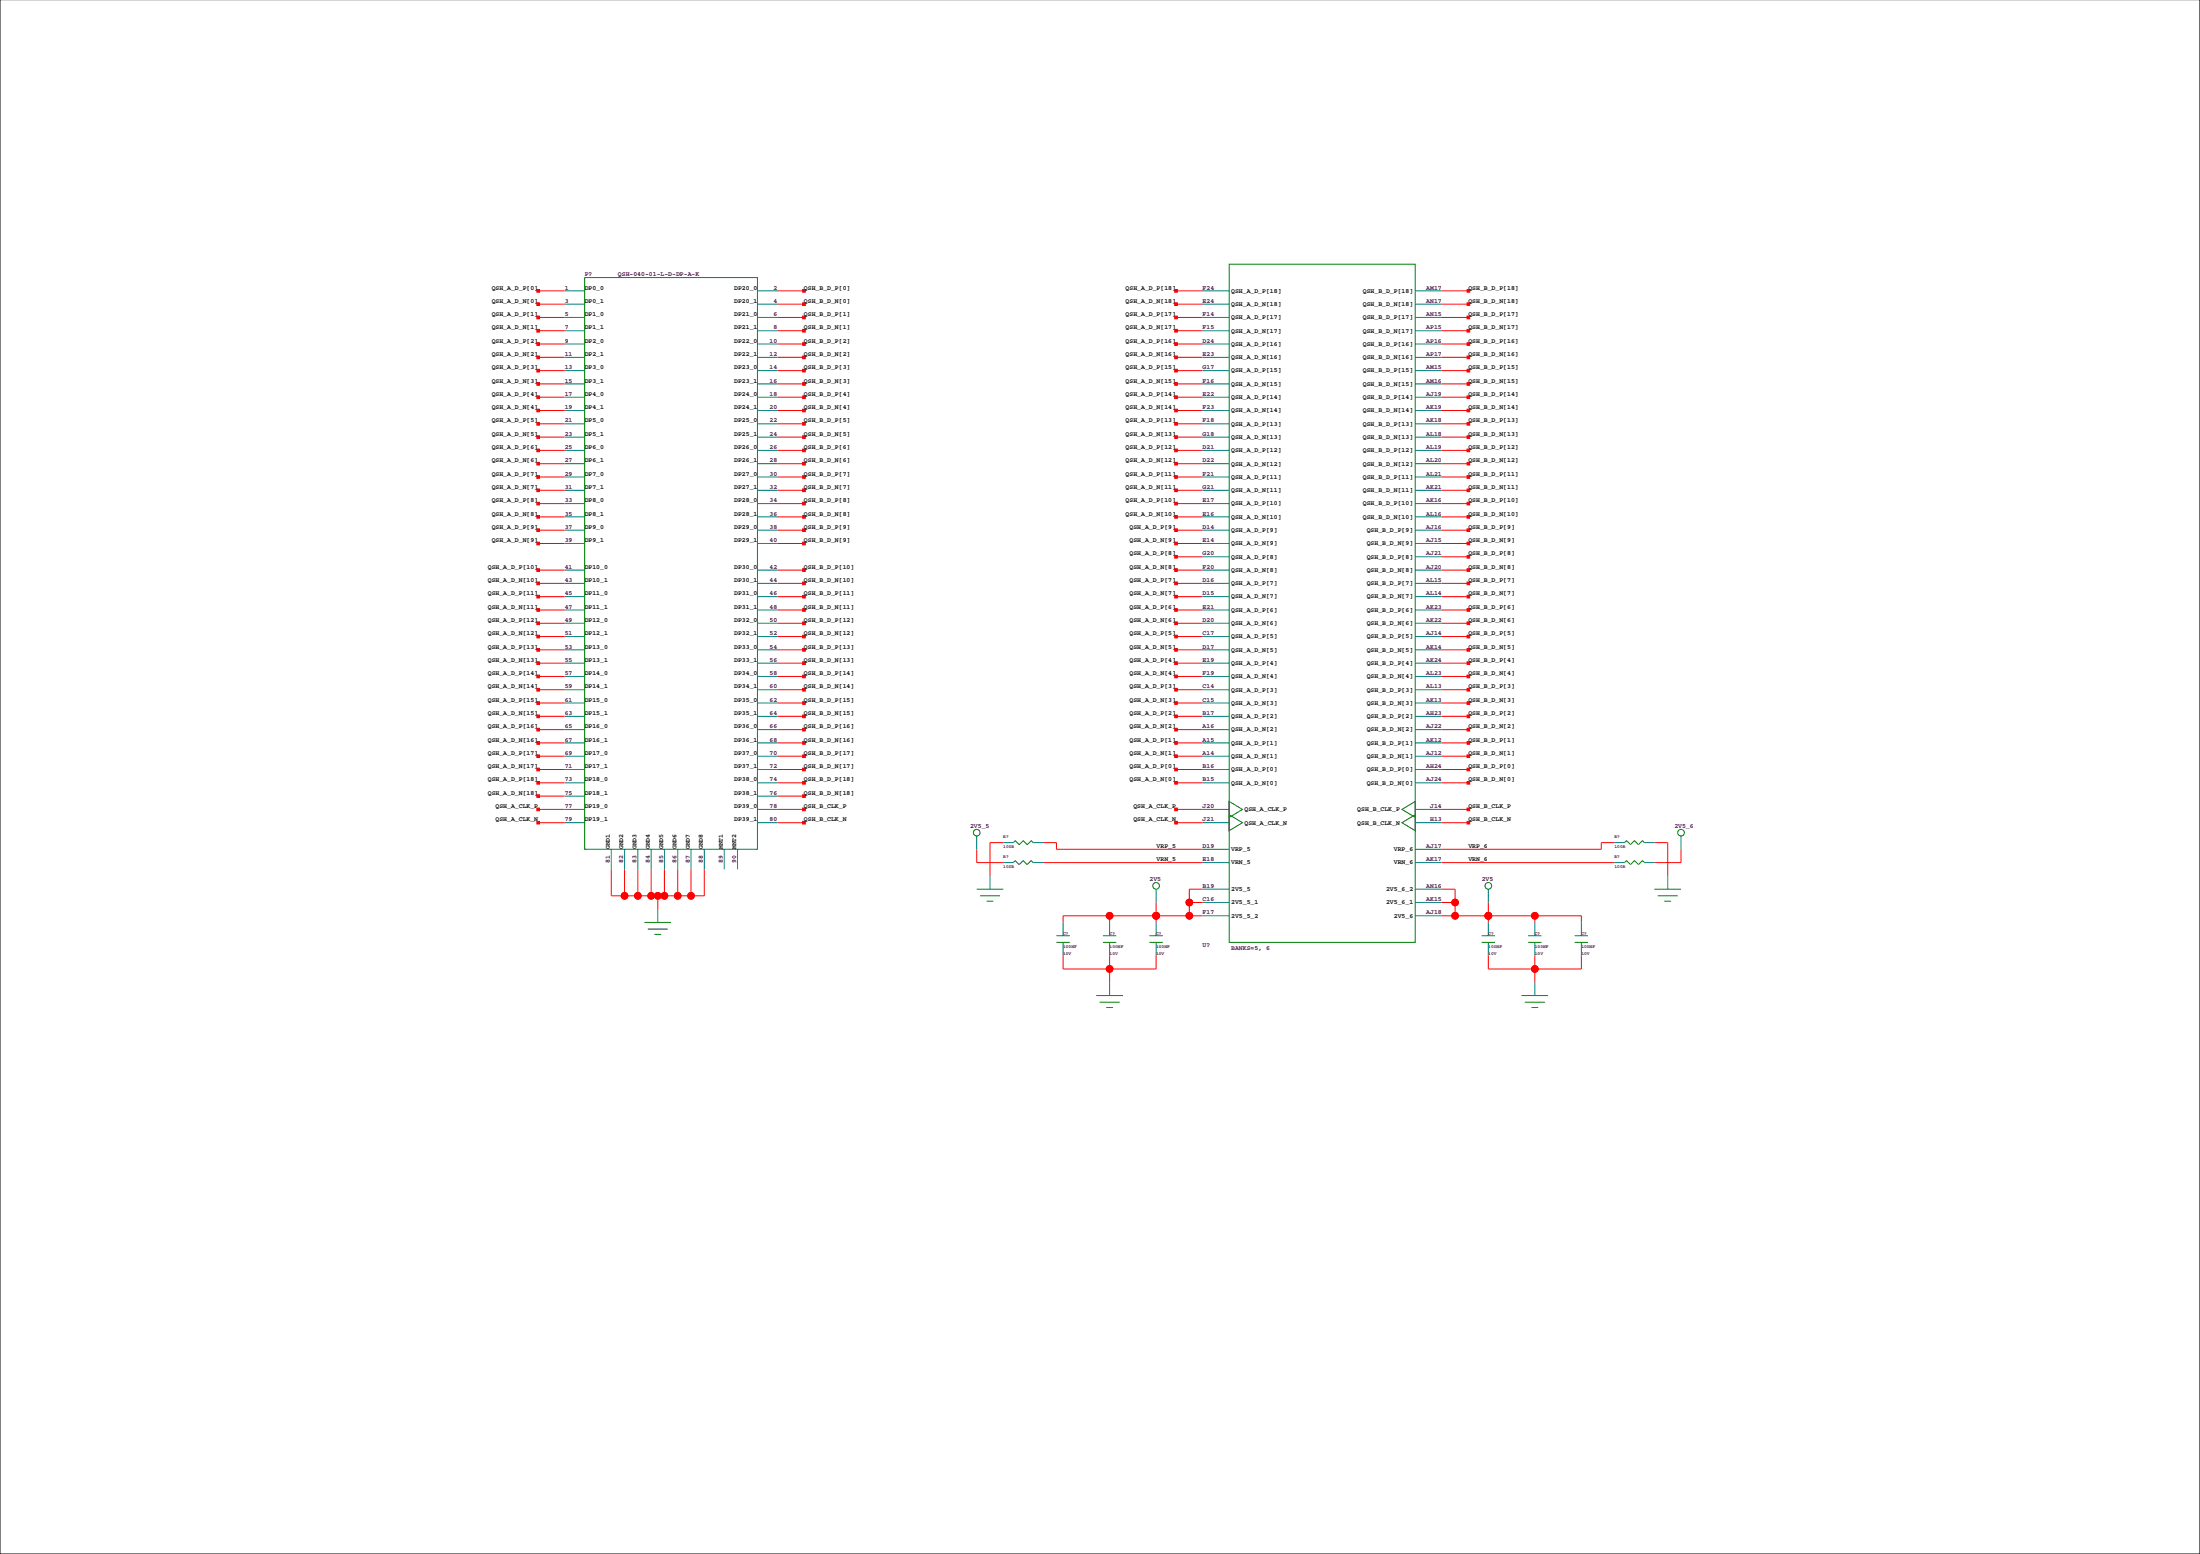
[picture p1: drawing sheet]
<svg xmlns="http://www.w3.org/2000/svg" width="841mm" height="594mm" viewBox="0 0 841 594" stroke-linecap="round" stroke-linejoin="round" font-family="sans-serif">
<path d="M0 -.1v593.8h841v-593.7" fill="none" stroke="#000" stroke-width=".38"/>
<g fill="none" stroke="#f00" stroke-width=".38">
<path d="M205.7 116.2h10.2M205.7 111.1h10.2M297.2 116.2h10.1M297.2 111.1h10.1M449.6 116.2h10.1M449.6 111.1h10.1M551.2 116.2h10.1M551.2 111.1h10.1M205.7 136.5h10.2M205.7 131.4h10.2M205.7 126.4h10.2M205.7 121.3h10.2"/>
<path d="M297.2 136.5h10.1M297.2 131.4h10.1M297.2 126.4h10.1M297.2 121.3h10.1M449.6 136.5h10.1M449.6 131.4h10.1M449.6 126.4h10.1M449.6 121.3h10.1M551.2 136.5h10.1M551.2 131.4h10.1M551.2 126.4h10.1M551.2 121.3h10.1"/>
<path d="M205.7 156.8h10.2M205.7 151.8h10.2M205.7 146.7h10.2M205.7 141.6h10.2M297.2 156.8h10.1M297.2 151.8h10.1M297.2 146.7h10.1M297.2 141.6h10.1M449.6 156.8h10.1M449.6 151.8h10.1M449.6 146.7h10.1M449.6 141.6h10.1"/>
<path d="M551.2 156.8h10.1M551.2 151.8h10.1M551.2 146.7h10.1M551.2 141.6h10.1M205.7 177.2h10.2M205.7 172.1h10.2M205.7 167h10.2M205.7 161.9h10.2M297.2 177.2h10.1M297.2 172.1h10.1M297.2 167h10.1M297.2 161.9h10.1"/>
<path d="M449.6 177.2h10.1M449.6 172.1h10.1M449.6 167h10.1M449.6 161.9h10.1M551.2 177.2h10.1M551.2 172.1h10.1M551.2 167h10.1M551.2 161.9h10.1M205.7 197.5h10.2M205.7 192.4h10.2M205.7 187.3h10.2M205.7 182.2h10.2"/>
<path d="M297.2 197.5h10.1M297.2 192.4h10.1M297.2 187.3h10.1M297.2 182.2h10.1M449.6 197.5h10.1M449.6 192.4h10.1M449.6 187.3h10.1M449.6 182.2h10.1M551.2 197.5h10.1M551.2 192.4h10.1M551.2 187.3h10.1M551.2 182.2h10.1"/>
<path d="M205.7 217.8h10.2M205.7 207.6h10.2M205.7 202.6h10.2M297.2 217.8h10.1M297.2 207.6h10.1M297.2 202.6h10.1M449.6 217.8h10.1M449.6 207.6h10.1M449.6 202.6h10.1M449.6 212.7h10.1M551.2 217.8h10.1M551.2 207.6h10.1"/>
<path d="M551.2 202.6h10.1M551.2 212.7h10.1M205.7 238.1h10.2M205.7 233h10.2M205.7 228h10.2M205.7 222.9h10.2M297.2 238.1h10.1M297.2 233h10.1M297.2 228h10.1M297.2 222.9h10.1M449.6 238.1h10.1M449.6 233h10.1"/>
<path d="M449.6 228h10.1M449.6 222.9h10.1M551.2 238.1h10.1M551.2 233h10.1M551.2 228h10.1M551.2 222.9h10.1M205.7 258.4h10.2M205.7 253.4h10.2M205.7 248.3h10.2M205.7 243.2h10.2M297.2 258.4h10.1M297.2 253.4h10.1"/>
<path d="M297.2 248.3h10.1M297.2 243.2h10.1M449.6 258.4h10.1M449.6 253.4h10.1M449.6 248.3h10.1M449.6 243.2h10.1M551.2 258.4h10.1M551.2 253.4h10.1M551.2 248.3h10.1M551.2 243.2h10.1M205.7 278.8h10.2M205.7 273.7h10.2"/>
<path d="M205.7 268.6h10.2M205.7 263.5h10.2M297.2 278.8h10.1M297.2 273.7h10.1M297.2 268.6h10.1M297.2 263.5h10.1M449.6 278.8h10.1M449.6 273.7h10.1M449.6 268.6h10.1M449.6 263.5h10.1M551.2 278.8h10.1M551.2 273.7h10.1"/>
<path d="M551.2 268.6h10.1M551.2 263.5h10.1M205.7 299.1h10.2M205.7 294h10.2M205.7 288.9h10.2M205.7 283.8h10.2M297.2 299.1h10.1M297.2 294h10.1M297.2 288.9h10.1M297.2 283.8h10.1M449.6 299.1h10.1M449.6 294h10.1"/>
<path d="M449.6 288.9h10.1M449.6 283.8h10.1M551.2 299.1h10.1M551.2 294h10.1M551.2 288.9h10.1M551.2 283.8h10.1M205.7 304.2h10.2M205.7 309.2h10.2M205.7 314.3h10.2M297.2 304.2h10.1M297.2 309.2h10.1M297.2 314.3h10.1"/>
<path d="M449.6 309.2h10.1M449.6 314.3h10.1M551.2 309.2h10.1M551.2 314.3h10.1M233.7 332.1v10.2h35.5v-10.2M238.8 332.1v10.2M243.8 332.1v10.2M248.9 332.1v10.2M254 332.1v10.2M259.1 332.1v10.2M264.2 332.1v10.2M373.4 324.5v5.1h10.1"/>
<path d="M383.5 321.9h-5v12.7M398.8 329.6h60.9M398.8 321.9h5.1v2.6h55.8M459.7 339.7h-5v10.2M551.2 329.6h66M551.2 339.7h5.1v10.2M617.2 321.9h-5.1v2.6h-60.9M632.5 321.9h5v12.7M642.6 324.5v5.1h-10.1M251.5 342.3v5M424.2 349.9v2.5M442 349.9h.1"/>
<path d="M442 344.8v7.6M454.7 344.8h5M459.7 349.9h-53.3v2.5M551.2 349.9h53.3v2.5M551.2 344.8h5.1M569 349.9h.1M569 344.8v7.6M586.7 349.9v2.5M406.4 365.1v5.1h35.6v-5.1M424.2 365.1v10.2M569 365.1v5.1h35.5v-5.1M586.7 365.1v10.2"/>
<circle cx="238.8" cy="342.3" r="1.27"/>
<circle cx="243.8" cy="342.3" r="1.27"/>
<circle cx="248.9" cy="342.3" r="1.27"/>
<circle cx="251.5" cy="342.3" r="1.27"/>
<circle cx="254" cy="342.3" r="1.27"/>
<circle cx="259.1" cy="342.3" r="1.27"/>
<circle cx="264.2" cy="342.3" r="1.27"/>
<circle cx="424.2" cy="349.9" r="1.27"/>
<circle cx="442" cy="349.9" r="1.27"/>
<circle cx="454.7" cy="344.8" r="1.27"/>
<circle cx="454.7" cy="349.9" r="1.27"/>
<circle cx="556.3" cy="344.8" r="1.27"/>
<circle cx="556.3" cy="349.9" r="1.27"/>
<circle cx="569" cy="349.9" r="1.27"/>
<circle cx="586.7" cy="349.9" r="1.27"/>
<circle cx="424.2" cy="370.2" r="1.27"/>
<circle cx="586.7" cy="370.2" r="1.27"/>
</g>
<g fill="#f00" stroke="#f00" stroke-width=".38">
<path d="M306.8 303.7h1v1h-1z" fill-rule="evenodd"/>
<path d="M306.8 298.6h1v1h-1z" fill-rule="evenodd"/>
<path d="M306.8 293.5h1v1h-1z" fill-rule="evenodd"/>
<path d="M306.8 288.4h1v1h-1z" fill-rule="evenodd"/>
<path d="M306.8 283.3h1v1.1h-1z" fill-rule="evenodd"/>
<path d="M306.8 278.3h1v1h-1z" fill-rule="evenodd"/>
<path d="M306.8 273.2h1v1h-1z" fill-rule="evenodd"/>
<path d="M306.8 268.1h1v1h-1z" fill-rule="evenodd"/>
<path d="M306.8 263h1v1h-1z" fill-rule="evenodd"/>
<path d="M306.8 257.9h1v1.1h-1z" fill-rule="evenodd"/>
<path d="M306.8 252.9h1v1h-1z" fill-rule="evenodd"/>
<path d="M306.8 247.8h1v1h-1z" fill-rule="evenodd"/>
<path d="M306.8 242.7h1v1h-1z" fill-rule="evenodd"/>
<path d="M306.8 237.6h1v1h-1z" fill-rule="evenodd"/>
<path d="M306.8 232.5h1v1.1h-1z" fill-rule="evenodd"/>
<path d="M306.8 227.5h1v1h-1z" fill-rule="evenodd"/>
<path d="M306.8 222.4h1v1h-1z" fill-rule="evenodd"/>
<path d="M306.8 217.3h1v1h-1z" fill-rule="evenodd"/>
<path d="M306.8 207.1h1v1.1h-1z" fill-rule="evenodd"/>
<path d="M306.8 202.1h1v1h-1z" fill-rule="evenodd"/>
<path d="M306.8 197h1v1h-1z" fill-rule="evenodd"/>
<path d="M306.8 191.9h1v1h-1z" fill-rule="evenodd"/>
<path d="M306.8 186.8h1v1h-1z" fill-rule="evenodd"/>
<path d="M306.8 181.7h1v1.1h-1z" fill-rule="evenodd"/>
<path d="M306.8 176.7h1v1h-1z" fill-rule="evenodd"/>
<path d="M306.8 171.6h1v1h-1z" fill-rule="evenodd"/>
<path d="M306.8 166.5h1v1h-1z" fill-rule="evenodd"/>
<path d="M306.8 161.4h1v1h-1z" fill-rule="evenodd"/>
<path d="M306.8 156.3h1v1.1h-1z" fill-rule="evenodd"/>
<path d="M306.8 151.3h1v1h-1z" fill-rule="evenodd"/>
<path d="M306.8 146.2h1v1h-1z" fill-rule="evenodd"/>
<path d="M306.8 141.1h1v1h-1z" fill-rule="evenodd"/>
<path d="M306.8 136h1v1h-1z" fill-rule="evenodd"/>
<path d="M306.8 130.9h1v1.1h-1z" fill-rule="evenodd"/>
<path d="M306.8 125.9h1v1h-1z" fill-rule="evenodd"/>
<path d="M306.8 120.8h1v1h-1z" fill-rule="evenodd"/>
<path d="M306.8 115.7h1v1h-1z" fill-rule="evenodd"/>
<path d="M306.8 110.6h1v1h-1z" fill-rule="evenodd"/>
<path d="M205.2 303.7h1v1h-1z" fill-rule="evenodd"/>
<path d="M205.2 298.6h1v1h-1z" fill-rule="evenodd"/>
<path d="M205.2 115.7h1v1h-1z" fill-rule="evenodd"/>
<path d="M205.2 110.6h1v1h-1z" fill-rule="evenodd"/>
<path d="M205.2 125.9h1v1h-1z" fill-rule="evenodd"/>
<path d="M205.2 120.8h1v1h-1z" fill-rule="evenodd"/>
<path d="M205.2 136h1v1h-1z" fill-rule="evenodd"/>
<path d="M205.2 130.9h1v1.1h-1z" fill-rule="evenodd"/>
<path d="M205.2 146.2h1v1h-1z" fill-rule="evenodd"/>
<path d="M205.2 141.1h1v1h-1z" fill-rule="evenodd"/>
<path d="M205.2 156.3h1v1.1h-1z" fill-rule="evenodd"/>
<path d="M205.2 151.3h1v1h-1z" fill-rule="evenodd"/>
<path d="M205.2 166.5h1v1h-1z" fill-rule="evenodd"/>
<path d="M205.2 161.4h1v1h-1z" fill-rule="evenodd"/>
<path d="M205.2 176.7h1v1h-1z" fill-rule="evenodd"/>
<path d="M205.2 171.6h1v1h-1z" fill-rule="evenodd"/>
<path d="M205.2 186.8h1v1h-1z" fill-rule="evenodd"/>
<path d="M205.2 181.7h1v1.1h-1z" fill-rule="evenodd"/>
<path d="M205.2 197h1v1h-1z" fill-rule="evenodd"/>
<path d="M205.2 191.9h1v1h-1z" fill-rule="evenodd"/>
<path d="M205.2 207.1h1v1.1h-1z" fill-rule="evenodd"/>
<path d="M205.2 202.1h1v1h-1z" fill-rule="evenodd"/>
<path d="M205.2 222.4h1v1h-1z" fill-rule="evenodd"/>
<path d="M205.2 217.3h1v1h-1z" fill-rule="evenodd"/>
<path d="M205.2 232.5h1v1.1h-1z" fill-rule="evenodd"/>
<path d="M205.2 227.5h1v1h-1z" fill-rule="evenodd"/>
<path d="M205.2 242.7h1v1h-1z" fill-rule="evenodd"/>
<path d="M205.2 237.6h1v1h-1z" fill-rule="evenodd"/>
<path d="M205.2 252.9h1v1h-1z" fill-rule="evenodd"/>
<path d="M205.2 247.8h1v1h-1z" fill-rule="evenodd"/>
<path d="M205.2 263h1v1h-1z" fill-rule="evenodd"/>
<path d="M205.2 257.9h1v1.1h-1z" fill-rule="evenodd"/>
<path d="M205.2 273.2h1v1h-1z" fill-rule="evenodd"/>
<path d="M205.2 268.1h1v1h-1z" fill-rule="evenodd"/>
<path d="M205.2 283.3h1v1.1h-1z" fill-rule="evenodd"/>
<path d="M205.2 278.3h1v1h-1z" fill-rule="evenodd"/>
<path d="M449.1 120.8h1v1h-1z" fill-rule="evenodd"/>
<path d="M449.1 125.9h1v1h-1z" fill-rule="evenodd"/>
<path d="M449.1 130.9h1v1.1h-1z" fill-rule="evenodd"/>
<path d="M449.1 136h1v1h-1z" fill-rule="evenodd"/>
<path d="M449.1 141.1h1v1h-1z" fill-rule="evenodd"/>
<path d="M449.1 146.2h1v1h-1z" fill-rule="evenodd"/>
<path d="M449.1 151.3h1v1h-1z" fill-rule="evenodd"/>
<path d="M449.1 156.3h1v1.1h-1z" fill-rule="evenodd"/>
<path d="M449.1 161.4h1v1h-1z" fill-rule="evenodd"/>
<path d="M449.1 166.5h1v1h-1z" fill-rule="evenodd"/>
<path d="M449.1 171.6h1v1h-1z" fill-rule="evenodd"/>
<path d="M449.1 176.7h1v1h-1z" fill-rule="evenodd"/>
<path d="M449.1 181.7h1v1.1h-1z" fill-rule="evenodd"/>
<path d="M449.1 186.8h1v1h-1z" fill-rule="evenodd"/>
<path d="M449.1 191.9h1v1h-1z" fill-rule="evenodd"/>
<path d="M449.1 197h1v1h-1z" fill-rule="evenodd"/>
<path d="M449.1 202.1h1v1h-1z" fill-rule="evenodd"/>
<path d="M449.1 207.1h1v1.1h-1z" fill-rule="evenodd"/>
<path d="M449.1 212.2h1v1h-1z" fill-rule="evenodd"/>
<path d="M449.1 217.3h1v1h-1z" fill-rule="evenodd"/>
<path d="M449.1 222.4h1v1h-1z" fill-rule="evenodd"/>
<path d="M449.1 227.5h1v1h-1z" fill-rule="evenodd"/>
<path d="M449.1 232.5h1v1.1h-1z" fill-rule="evenodd"/>
<path d="M449.1 237.6h1v1h-1z" fill-rule="evenodd"/>
<path d="M449.1 242.7h1v1h-1z" fill-rule="evenodd"/>
<path d="M449.1 247.8h1v1h-1z" fill-rule="evenodd"/>
<path d="M449.1 252.9h1v1h-1z" fill-rule="evenodd"/>
<path d="M449.1 257.9h1v1.1h-1z" fill-rule="evenodd"/>
<path d="M449.1 263h1v1h-1z" fill-rule="evenodd"/>
<path d="M449.1 268.1h1v1h-1z" fill-rule="evenodd"/>
<path d="M449.1 273.2h1v1h-1z" fill-rule="evenodd"/>
<path d="M449.1 278.3h1v1h-1z" fill-rule="evenodd"/>
<path d="M449.1 283.3h1v1.1h-1z" fill-rule="evenodd"/>
<path d="M449.1 288.4h1v1h-1z" fill-rule="evenodd"/>
<path d="M449.1 293.5h1v1h-1z" fill-rule="evenodd"/>
<path d="M449.1 298.6h1v1h-1z" fill-rule="evenodd"/>
<path d="M560.8 293.5h1v1h-1z" fill-rule="evenodd"/>
<path d="M560.8 298.6h1v1h-1z" fill-rule="evenodd"/>
<path d="M560.8 283.3h1v1.1h-1z" fill-rule="evenodd"/>
<path d="M560.8 288.4h1v1h-1z" fill-rule="evenodd"/>
<path d="M560.8 273.2h1v1h-1z" fill-rule="evenodd"/>
<path d="M560.8 278.3h1v1h-1z" fill-rule="evenodd"/>
<path d="M560.8 263h1v1h-1z" fill-rule="evenodd"/>
<path d="M560.8 268.1h1v1h-1z" fill-rule="evenodd"/>
<path d="M560.8 252.9h1v1h-1z" fill-rule="evenodd"/>
<path d="M560.8 257.9h1v1.1h-1z" fill-rule="evenodd"/>
<path d="M560.8 242.7h1v1h-1z" fill-rule="evenodd"/>
<path d="M560.8 247.8h1v1h-1z" fill-rule="evenodd"/>
<path d="M560.8 232.5h1v1.1h-1z" fill-rule="evenodd"/>
<path d="M560.8 237.6h1v1h-1z" fill-rule="evenodd"/>
<path d="M560.8 222.4h1v1h-1z" fill-rule="evenodd"/>
<path d="M560.8 227.5h1v1h-1z" fill-rule="evenodd"/>
<path d="M560.8 212.2h1v1h-1z" fill-rule="evenodd"/>
<path d="M560.8 217.3h1v1h-1z" fill-rule="evenodd"/>
<path d="M560.8 202.1h1v1h-1z" fill-rule="evenodd"/>
<path d="M560.8 207.1h1v1.1h-1z" fill-rule="evenodd"/>
<path d="M560.8 191.9h1v1h-1z" fill-rule="evenodd"/>
<path d="M560.8 197h1v1h-1z" fill-rule="evenodd"/>
<path d="M560.8 181.7h1v1.1h-1z" fill-rule="evenodd"/>
<path d="M560.8 186.8h1v1h-1z" fill-rule="evenodd"/>
<path d="M560.8 171.6h1v1h-1z" fill-rule="evenodd"/>
<path d="M560.8 176.7h1v1h-1z" fill-rule="evenodd"/>
<path d="M560.8 161.4h1v1h-1z" fill-rule="evenodd"/>
<path d="M560.8 166.5h1v1h-1z" fill-rule="evenodd"/>
<path d="M560.8 151.3h1v1h-1z" fill-rule="evenodd"/>
<path d="M560.8 156.3h1v1.1h-1z" fill-rule="evenodd"/>
<path d="M560.8 141.1h1v1h-1z" fill-rule="evenodd"/>
<path d="M560.8 146.2h1v1h-1z" fill-rule="evenodd"/>
<path d="M560.8 130.9h1v1.1h-1z" fill-rule="evenodd"/>
<path d="M560.8 136h1v1h-1z" fill-rule="evenodd"/>
<path d="M560.8 120.8h1v1h-1z" fill-rule="evenodd"/>
<path d="M560.8 125.9h1v1h-1z" fill-rule="evenodd"/>
<path d="M560.8 110.6h1v1h-1z" fill-rule="evenodd"/>
<path d="M560.8 115.7h1v1h-1z" fill-rule="evenodd"/>
<path d="M449.1 110.6h1v1h-1z" fill-rule="evenodd"/>
<path d="M449.1 115.7h1v1h-1z" fill-rule="evenodd"/>
<path d="M449.1 308.7h1v1.1h-1z" fill-rule="evenodd"/>
<path d="M449.1 313.8h1v1h-1z" fill-rule="evenodd"/>
<path d="M560.8 313.8h1v1h-1z" fill-rule="evenodd"/>
<path d="M560.8 308.7h1v1.1h-1z" fill-rule="evenodd"/>
<path d="M205.2 308.7h1v1.1h-1z" fill-rule="evenodd"/>
<path d="M205.2 313.8h1v1h-1z" fill-rule="evenodd"/>
<path d="M306.8 308.7h1v1.1h-1z" fill-rule="evenodd"/>
<path d="M306.8 313.8h1v1h-1z" fill-rule="evenodd"/>
<path d="M205.2 293.5h1v1h-1z" fill-rule="evenodd"/>
<path d="M205.2 288.4h1v1h-1z" fill-rule="evenodd"/>
<circle cx="259.1" cy="342.3" r="1.27"/>
<circle cx="264.2" cy="342.3" r="1.27"/>
<circle cx="254" cy="342.3" r="1.27"/>
<circle cx="248.9" cy="342.3" r="1.27"/>
<circle cx="243.8" cy="342.3" r="1.27"/>
<circle cx="251.5" cy="342.3" r="1.27"/>
<circle cx="238.8" cy="342.3" r="1.27"/>
<circle cx="586.7" cy="370.2" r="1.27"/>
<circle cx="424.2" cy="370.2" r="1.27"/>
<circle cx="424.2" cy="349.9" r="1.27"/>
<circle cx="442" cy="349.9" r="1.27"/>
<circle cx="454.7" cy="349.9" r="1.27"/>
<circle cx="454.7" cy="344.8" r="1.27"/>
<circle cx="569" cy="349.9" r="1.27"/>
<circle cx="556.3" cy="344.8" r="1.27"/>
<circle cx="556.3" cy="349.9" r="1.27"/>
<circle cx="586.7" cy="349.9" r="1.27"/>
</g>
<g fill="none" stroke="#008080" stroke-width=".38">
<path d="M215.9 111.1h7.6M215.9 116.2h7.6M289.6 111.1h7.6M289.6 116.2h7.6M459.7 111.1h10.2M459.7 116.2h10.2M541 111.1h10.2M541 116.2h10.2M215.9 121.3h7.6M215.9 126.4h7.6M215.9 131.4h7.6M215.9 136.5h7.6"/>
<path d="M289.6 121.3h7.6M289.6 126.4h7.6M289.6 131.4h7.6M289.6 136.5h7.6M459.7 121.3h10.2M459.7 126.4h10.2M459.7 131.4h10.2M459.7 136.5h10.2M541 121.3h10.2M541 126.4h10.2M541 131.4h10.2M541 136.5h10.2"/>
<path d="M215.9 141.6h7.6M215.9 146.7h7.6M215.9 151.8h7.6M215.9 156.8h7.6M289.6 141.6h7.6M289.6 146.7h7.6M289.6 151.8h7.6M289.6 156.8h7.6M459.7 141.6h10.2M459.7 146.7h10.2M459.7 151.8h10.2M459.7 156.8h10.2"/>
<path d="M541 141.6h10.2M541 146.7h10.2M541 151.8h10.2M541 156.8h10.2M215.9 161.9h7.6M215.9 167h7.6M215.9 172.1h7.6M215.9 177.2h7.6M289.6 161.9h7.6M289.6 167h7.6M289.6 172.1h7.6M289.6 177.2h7.6"/>
<path d="M459.7 161.9h10.2M459.7 167h10.2M459.7 172.1h10.2M459.7 177.2h10.2M541 161.9h10.2M541 167h10.2M541 172.1h10.2M541 177.2h10.2M215.9 182.2h7.6M215.9 187.3h7.6M215.9 192.4h7.6M215.9 197.5h7.6"/>
<path d="M289.6 182.2h7.6M289.6 187.3h7.6M289.6 192.4h7.6M289.6 197.5h7.6M459.7 182.2h10.2M459.7 187.3h10.2M459.7 192.4h10.2M459.7 197.5h10.2M541 182.2h10.2M541 187.3h10.2M541 192.4h10.2M541 197.5h10.2"/>
<path d="M215.9 202.6h7.6M215.9 207.6h7.6M215.9 217.8h7.6M289.6 202.6h7.6M289.6 207.6h7.6M289.6 217.8h7.6M459.7 202.6h10.2M459.7 207.6h10.2M459.7 212.7h10.2M459.7 217.8h10.2M541 202.6h10.2M541 207.6h10.2"/>
<path d="M541 212.7h10.2M541 217.8h10.2M215.9 222.9h7.6M215.9 228h7.6M215.9 233h7.6M215.9 238.1h7.6M289.6 222.9h7.6M289.6 228h7.6M289.6 233h7.6M289.6 238.1h7.6M459.7 222.9h10.2M459.7 228h10.2"/>
<path d="M459.7 233h10.2M459.7 238.1h10.2M541 222.9h10.2M541 228h10.2M541 233h10.2M541 238.1h10.2M215.9 243.2h7.6M215.9 248.3h7.6M215.9 253.4h7.6M215.9 258.4h7.6M289.6 243.2h7.6M289.6 248.3h7.6"/>
<path d="M289.6 253.4h7.6M289.6 258.4h7.6M459.7 243.2h10.2M459.7 248.3h10.2M459.7 253.4h10.2M459.7 258.4h10.2M541 243.2h10.2M541 248.3h10.2M541 253.4h10.2M541 258.4h10.2M215.9 263.5h7.6M215.9 268.6h7.6"/>
<path d="M215.9 273.7h7.6M215.9 278.8h7.6M289.6 263.5h7.6M289.6 268.6h7.6M289.6 273.7h7.6M289.6 278.8h7.6M459.7 263.5h10.2M459.7 268.6h10.2M459.7 273.7h10.2M459.7 278.8h10.2M541 263.5h10.2M541 268.6h10.2"/>
<path d="M541 273.7h10.2M541 278.8h10.2M215.9 283.8h7.6M215.9 288.9h7.6M215.9 294h7.6M215.9 299.1h7.6M289.6 283.8h7.6M289.6 288.9h7.6M289.6 294h7.6M289.6 299.1h7.6M459.7 283.8h10.2M459.7 288.9h10.2"/>
<path d="M459.7 294h10.2M459.7 299.1h10.2M541 283.8h10.2M541 288.9h10.2M541 294h10.2M541 299.1h10.2M215.9 309.2h7.6M215.9 314.3h7.6M215.9 304.2h7.6M289.6 309.2h7.6M289.6 314.3h7.6M289.6 304.2h7.6"/>
<path d="M373.4 319.4v5.1M459.7 309.2h10.2M459.7 314.3h10.2M541 309.2h10.2M541 314.3h10.2M642.6 319.4v5.1M233.7 324.5v7.6M238.8 324.5v7.6M243.8 324.5v7.6M248.9 324.5v7.6M254 324.5v7.6M259.1 324.5v7.6"/>
<path d="M264.2 324.5v7.6M269.2 324.5v7.6M276.9 324.5v7.6M281.9 324.5v7.6M378.5 334.6v5.1M383.5 321.9h3.8M383.5 329.6h3.8M395 321.9h3.8M395 329.6h3.8M442 339.7v5.1M459.7 329.6h10.2M459.7 324.5h10.2"/>
<path d="M459.7 339.7h10.2M541 329.6h10.2M541 324.5h10.2M541 339.7h10.2M569 339.7v5.1M617.2 321.9h3.8M617.2 329.6h3.8M628.6 321.9h3.9M628.6 329.6h3.9M637.5 334.6v5.1M251.5 347.3v5.1M406.4 352.4v5.1"/>
<path d="M424.2 352.4v5.1M442 352.4v5.1M459.7 344.8h10.2M459.7 349.9h10.2M541 344.8h10.2M541 349.9h10.2M569 352.4v5.1M586.7 352.4v5.1M604.5 352.4v5.1M406.4 360v5.1M424.2 360v5.1M424.2 375.3v5.1"/>
<path d="M442 360v5.1M569 360v5.1M586.7 360v5.1M586.7 375.3v5.1M604.5 360v5.1"/>
</g>
<g fill="none" stroke="#008000" stroke-width=".38">
<path d="M223.5 106h66.1v218.5h-66.1zM469.9 101h71.1v259h-71.1zM469.9 306.2l5.1 3-5.1 3.1zM469.9 311.3l5.1 3-5.1 3.1zM535.9 309.2l5.1-3v6.1zM535.9 314.3l5.1-3v6.1zM373.4 339.7h10.1M387.3 321.9l.8-.7 1.5 1.5 1.6-1.5 1.5 1.5 1.5-1.5 .8 .7M387.3 329.6l.8-.8 1.5 1.5 1.6-1.5 1.5 1.5 1.5-1.5 .8 .8M621 329.6l.8-.8 1.5 1.5 1.5-1.5 1.6 1.5 1.5-1.5 .7 .8M621 321.9l.8-.7 1.5 1.5 1.5-1.5 1.6 1.5 1.5-1.5 .7 .7M632.5 339.7h10.1"/>
<path d="M246.4 352.4h10.1M247.6 355h7.7M250.2 357h2.5M374.6 342.3h7.7M377.2 344.3h2.5M403.9 357.5h5M421.6 357.5h5.1M439.4 357.5h5.1M566.4 357.5h5.1M584.2 357.5h5.1M602 357.5h5.1M633.7 342.3h7.6"/>
<path d="M636.3 344.3h2.5M403.9 360h5M421.6 360h5.1M439.4 360h5.1M566.4 360h5.1M584.2 360h5.1M602 360h5.1M419.1 380.4h10.2M420.4 382.9h7.6M422.9 384.9h2.5M581.7 380.4h10.1M582.9 382.9h7.6"/>
<path d="M585.5 384.9h2.5"/>
<circle cx="373.4" cy="318.1" r="1.27"/>
<circle cx="642.6" cy="318.1" r="1.27"/>
<circle cx="442" cy="338.5" r="1.27"/>
<circle cx="569" cy="338.5" r="1.27"/>
</g>
<g font-size="2.5" fill="#400040">
<text x="223.5" y="105.5">P?</text>
<text x="236.2" y="105.5">QSH-040-01-L-D-DP-A-K</text>
<text x="215.9" y="110.6">1</text>
<text x="295.7" y="110.6">2</text>
<text x="459.7" y="110.6">F24</text>
<text x="545.3" y="110.6">AM17</text>
<text x="215.9" y="115.7">3</text>
<text x="295.7" y="115.7">4</text>
<text x="459.7" y="115.7">E24</text>
<text x="545.3" y="115.7">AN17</text>
<text x="215.9" y="125.9">7</text>
<text x="215.9" y="120.8">5</text>
<text x="295.7" y="125.9">8</text>
<text x="295.7" y="120.8">6</text>
<text x="459.7" y="120.8">F14</text>
<text x="459.7" y="125.9">F15</text>
<text x="545.3" y="120.8">AN15</text>
<text x="545.3" y="125.9">AP15</text>
<text x="215.9" y="130.9">9</text>
<text x="294.2" y="130.9">10</text>
<text x="459.7" y="130.9">D24</text>
<text x="545.3" y="130.9">AP16</text>
<text x="215.9" y="136">11</text>
<text x="294.2" y="136">12</text>
<text x="459.7" y="136">E23</text>
<text x="545.3" y="136">AP17</text>
<text x="215.9" y="141.1">13</text>
<text x="294.2" y="141.1">14</text>
<text x="459.7" y="141.1">G17</text>
<text x="545.3" y="141.1">AM15</text>
<text x="215.9" y="146.2">15</text>
<text x="294.2" y="146.2">16</text>
<text x="459.7" y="146.2">F16</text>
<text x="545.3" y="146.2">AM16</text>
<text x="215.9" y="151.3">17</text>
<text x="294.2" y="151.3">18</text>
<text x="459.7" y="151.3">E22</text>
<text x="545.3" y="151.3">AJ19</text>
<text x="215.9" y="156.3">19</text>
<text x="215.9" y="161.4">21</text>
<text x="294.2" y="161.4">22</text>
<text x="294.2" y="156.3">20</text>
<text x="459.7" y="156.3">F23</text>
<text x="459.7" y="161.4">F18</text>
<text x="545.3" y="161.4">AK18</text>
<text x="545.3" y="156.3">AK19</text>
<text x="215.9" y="166.5">23</text>
<text x="294.2" y="166.5">24</text>
<text x="459.7" y="166.5">G18</text>
<text x="545.3" y="166.5">AL18</text>
<text x="215.9" y="171.6">25</text>
<text x="294.2" y="171.6">26</text>
<text x="459.7" y="171.6">D21</text>
<text x="545.3" y="171.6">AL19</text>
<text x="215.9" y="176.7">27</text>
<text x="294.2" y="176.7">28</text>
<text x="459.7" y="176.7">D22</text>
<text x="545.3" y="176.7">AL20</text>
<text x="215.9" y="181.7">29</text>
<text x="294.2" y="181.7">30</text>
<text x="459.7" y="181.7">F21</text>
<text x="545.3" y="181.7">AL21</text>
<text x="215.9" y="191.9">33</text>
<text x="215.9" y="186.8">31</text>
<text x="294.2" y="191.9">34</text>
<text x="294.2" y="186.8">32</text>
<text x="459.7" y="186.8">G21</text>
<text x="459.7" y="191.9">E17</text>
<text x="545.3" y="191.9">AK16</text>
<text x="545.3" y="186.8">AK21</text>
<text x="215.9" y="197">35</text>
<text x="294.2" y="197">36</text>
<text x="459.7" y="197">E16</text>
<text x="545.3" y="197">AL16</text>
<text x="215.9" y="202.1">37</text>
<text x="294.2" y="202.1">38</text>
<text x="459.7" y="202.1">D14</text>
<text x="545.3" y="202.1">AJ16</text>
<text x="215.9" y="207.1">39</text>
<text x="294.2" y="207.1">40</text>
<text x="459.7" y="207.1">E14</text>
<text x="545.3" y="207.1">AJ15</text>
<text x="459.7" y="212.2">G20</text>
<text x="545.3" y="212.2">AJ21</text>
<text x="215.9" y="217.3">41</text>
<text x="294.2" y="217.3">42</text>
<text x="459.7" y="217.3">F20</text>
<text x="545.3" y="217.3">AJ20</text>
<text x="215.9" y="222.4">43</text>
<text x="215.9" y="227.5">45</text>
<text x="294.2" y="222.4">44</text>
<text x="294.2" y="227.5">46</text>
<text x="459.7" y="222.4">D16</text>
<text x="459.7" y="227.5">D15</text>
<text x="545.3" y="222.4">AL15</text>
<text x="545.3" y="227.5">AL14</text>
<text x="215.9" y="232.5">47</text>
<text x="294.2" y="232.5">48</text>
<text x="459.7" y="232.5">E21</text>
<text x="545.3" y="232.5">AK23</text>
<text x="215.9" y="237.6">49</text>
<text x="294.2" y="237.6">50</text>
<text x="459.7" y="237.6">D20</text>
<text x="545.3" y="237.6">AK22</text>
<text x="215.9" y="242.7">51</text>
<text x="294.2" y="242.7">52</text>
<text x="459.7" y="242.7">C17</text>
<text x="545.3" y="242.7">AJ14</text>
<text x="215.9" y="247.8">53</text>
<text x="294.2" y="247.8">54</text>
<text x="459.7" y="247.8">D17</text>
<text x="545.3" y="247.8">AK14</text>
<text x="215.9" y="257.9">57</text>
<text x="215.9" y="252.9">55</text>
<text x="294.2" y="252.9">56</text>
<text x="294.2" y="257.9">58</text>
<text x="459.7" y="252.9">E19</text>
<text x="459.7" y="257.9">F19</text>
<text x="545.3" y="252.9">AK24</text>
<text x="545.3" y="257.9">AL23</text>
<text x="215.9" y="263">59</text>
<text x="294.2" y="263">60</text>
<text x="459.7" y="263">C14</text>
<text x="545.3" y="263">AL13</text>
<text x="215.9" y="268.1">61</text>
<text x="294.2" y="268.1">62</text>
<text x="459.7" y="268.1">C15</text>
<text x="545.3" y="268.1">AK13</text>
<text x="215.9" y="273.2">63</text>
<text x="294.2" y="273.2">64</text>
<text x="459.7" y="273.2">B17</text>
<text x="545.3" y="273.2">AH23</text>
<text x="215.9" y="278.3">65</text>
<text x="294.2" y="278.3">66</text>
<text x="459.7" y="278.3">A16</text>
<text x="545.3" y="278.3">AJ22</text>
<text x="215.9" y="283.3">67</text>
<text x="294.2" y="283.3">68</text>
<text x="459.7" y="283.3">A15</text>
<text x="545.3" y="283.3">AK12</text>
<text x="215.9" y="293.5">71</text>
<text x="215.9" y="288.4">69</text>
<text x="294.2" y="293.5">72</text>
<text x="294.2" y="288.4">70</text>
<text x="459.7" y="288.4">A14</text>
<text x="459.7" y="293.5">B16</text>
<text x="545.3" y="293.5">AH24</text>
<text x="545.3" y="288.4">AJ12</text>
<text x="215.9" y="298.6">73</text>
<text x="294.2" y="298.6">74</text>
<text x="459.7" y="298.6">B15</text>
<text x="545.3" y="298.6">AJ24</text>
<text x="215.9" y="303.7">75</text>
<text x="294.2" y="303.7">76</text>
<text x="215.9" y="308.7">77</text>
<text x="294.2" y="308.7">78</text>
<text x="459.7" y="308.7">J20</text>
<text x="546.7" y="308.7">J14</text>
<text x="215.9" y="313.8">79</text>
<text x="294.2" y="313.8">80</text>
<text x="370.8" y="316.4">2V5_5</text>
<text x="459.7" y="313.8">J21</text>
<text x="546.7" y="313.8">H13</text>
<text x="640.1" y="316.4">2V5_6</text>
<text x="459.7" y="324">D19</text>
<text x="545.3" y="324">AJ17</text>
<text x="233.2" y="329.6" transform="rotate(-90 233.2 329.6)">81</text>
<text x="238.3" y="329.6" transform="rotate(-90 238.3 329.6)">82</text>
<text x="243.3" y="329.6" transform="rotate(-90 243.3 329.6)">83</text>
<text x="248.4" y="329.6" transform="rotate(-90 248.4 329.6)">84</text>
<text x="253.5" y="329.6" transform="rotate(-90 253.5 329.6)">85</text>
<text x="258.6" y="329.6" transform="rotate(-90 258.6 329.6)">86</text>
<text x="263.7" y="329.6" transform="rotate(-90 263.7 329.6)">87</text>
<text x="268.7" y="329.6" transform="rotate(-90 268.7 329.6)">88</text>
<text x="276.4" y="329.6" transform="rotate(-90 276.4 329.6)">89</text>
<text x="281.4" y="329.6" transform="rotate(-90 281.4 329.6)">90</text>
<text x="459.7" y="329.1">E18</text>
<text x="545.3" y="329.1">AK17</text>
<text x="439.4" y="336.7">2V5</text>
<text x="459.7" y="339.2">B19</text>
<text x="545.3" y="339.2">AN16</text>
<text x="566.4" y="336.7">2V5</text>
<text x="459.7" y="344.3">C16</text>
<text x="545.3" y="344.3">AK15</text>
<text x="459.7" y="349.4">F17</text>
<text x="545.3" y="349.4">AJ18</text>
<text x="459.7" y="361.7">U?</text>
<text x="470.7" y="362.9">BANKS=5, 6</text>
</g>
<g font-size="2.5">
<text x="188" y="110.6">QSH_A_D_P[0]</text>
<text x="223.5" y="110.6">DP0_0</text>
<text x="280.7" y="110.6">DP20_0</text>
<text x="307.3" y="110.6">QSH_B_D_P[0]</text>
<text x="430.3" y="110.6">QSH_A_D_P[18]</text>
<text x="470.7" y="111.8">QSH_A_D_P[18]</text>
<text x="521" y="111.8">QSH_B_D_P[18]</text>
<text x="561.3" y="110.6">QSH_B_D_P[18]</text>
<text x="188" y="115.7">QSH_A_D_N[0]</text>
<text x="223.5" y="115.7">DP0_1</text>
<text x="280.7" y="115.7">DP20_1</text>
<text x="307.3" y="115.7">QSH_B_D_N[0]</text>
<text x="430.3" y="115.7">QSH_A_D_N[18]</text>
<text x="470.7" y="116.9">QSH_A_D_N[18]</text>
<text x="521" y="116.9">QSH_B_D_N[18]</text>
<text x="561.3" y="115.7">QSH_B_D_N[18]</text>
<text x="188" y="120.8">QSH_A_D_P[1]</text>
<text x="188" y="125.9">QSH_A_D_N[1]</text>
<text x="223.5" y="120.8">DP1_0</text>
<text x="223.5" y="125.9">DP1_1</text>
<text x="280.7" y="120.8">DP21_0</text>
<text x="280.7" y="125.9">DP21_1</text>
<text x="307.3" y="120.8">QSH_B_D_P[1]</text>
<text x="307.3" y="125.9">QSH_B_D_N[1]</text>
<text x="430.3" y="125.9">QSH_A_D_N[17]</text>
<text x="430.3" y="120.8">QSH_A_D_P[17]</text>
<text x="470.7" y="122">QSH_A_D_P[17]</text>
<text x="521" y="122">QSH_B_D_P[17]</text>
<text x="561.3" y="125.9">QSH_B_D_N[17]</text>
<text x="561.3" y="120.8">QSH_B_D_P[17]</text>
<text x="188" y="130.9">QSH_A_D_P[2]</text>
<text x="223.5" y="130.9">DP2_0</text>
<text x="280.7" y="130.9">DP22_0</text>
<text x="307.3" y="130.9">QSH_B_D_P[2]</text>
<text x="430.3" y="130.9">QSH_A_D_P[16]</text>
<text x="470.7" y="127.1">QSH_A_D_N[17]</text>
<text x="521" y="127.1">QSH_B_D_N[17]</text>
<text x="561.3" y="130.9">QSH_B_D_P[16]</text>
<text x="188" y="136">QSH_A_D_N[2]</text>
<text x="223.5" y="136">DP2_1</text>
<text x="280.7" y="136">DP22_1</text>
<text x="307.3" y="136">QSH_B_D_N[2]</text>
<text x="430.3" y="136">QSH_A_D_N[16]</text>
<text x="470.7" y="132.1">QSH_A_D_P[16]</text>
<text x="470.7" y="137.2">QSH_A_D_N[16]</text>
<text x="521" y="132.1">QSH_B_D_P[16]</text>
<text x="521" y="137.2">QSH_B_D_N[16]</text>
<text x="561.3" y="136">QSH_B_D_N[16]</text>
<text x="188" y="141.1">QSH_A_D_P[3]</text>
<text x="223.5" y="141.1">DP3_0</text>
<text x="280.7" y="141.1">DP23_0</text>
<text x="307.3" y="141.1">QSH_B_D_P[3]</text>
<text x="430.3" y="141.1">QSH_A_D_P[15]</text>
<text x="470.7" y="142.3">QSH_A_D_P[15]</text>
<text x="521" y="142.3">QSH_B_D_P[15]</text>
<text x="561.3" y="141.1">QSH_B_D_P[15]</text>
<text x="188" y="146.2">QSH_A_D_N[3]</text>
<text x="223.5" y="146.2">DP3_1</text>
<text x="280.7" y="146.2">DP23_1</text>
<text x="307.3" y="146.2">QSH_B_D_N[3]</text>
<text x="430.3" y="146.2">QSH_A_D_N[15]</text>
<text x="470.7" y="147.4">QSH_A_D_N[15]</text>
<text x="521" y="147.4">QSH_B_D_N[15]</text>
<text x="561.3" y="146.2">QSH_B_D_N[15]</text>
<text x="188" y="151.3">QSH_A_D_P[4]</text>
<text x="223.5" y="151.3">DP4_0</text>
<text x="280.7" y="151.3">DP24_0</text>
<text x="307.3" y="151.3">QSH_B_D_P[4]</text>
<text x="430.3" y="151.3">QSH_A_D_P[14]</text>
<text x="470.7" y="152.5">QSH_A_D_P[14]</text>
<text x="521" y="152.5">QSH_B_D_P[14]</text>
<text x="561.3" y="151.3">QSH_B_D_P[14]</text>
<text x="188" y="161.4">QSH_A_D_P[5]</text>
<text x="188" y="156.3">QSH_A_D_N[4]</text>
<text x="223.5" y="156.3">DP4_1</text>
<text x="223.5" y="161.4">DP5_0</text>
<text x="280.7" y="156.3">DP24_1</text>
<text x="280.7" y="161.4">DP25_0</text>
<text x="307.3" y="156.3">QSH_B_D_N[4]</text>
<text x="307.3" y="161.4">QSH_B_D_P[5]</text>
<text x="430.3" y="161.4">QSH_A_D_P[13]</text>
<text x="430.3" y="156.3">QSH_A_D_N[14]</text>
<text x="470.7" y="157.5">QSH_A_D_N[14]</text>
<text x="521" y="157.5">QSH_B_D_N[14]</text>
<text x="561.3" y="156.3">QSH_B_D_N[14]</text>
<text x="561.3" y="161.4">QSH_B_D_P[13]</text>
<text x="188" y="166.5">QSH_A_D_N[5]</text>
<text x="223.5" y="166.5">DP5_1</text>
<text x="280.7" y="166.5">DP25_1</text>
<text x="307.3" y="166.5">QSH_B_D_N[5]</text>
<text x="430.3" y="166.5">QSH_A_D_N[13]</text>
<text x="470.7" y="162.6">QSH_A_D_P[13]</text>
<text x="470.7" y="167.7">QSH_A_D_N[13]</text>
<text x="521" y="162.6">QSH_B_D_P[13]</text>
<text x="521" y="167.7">QSH_B_D_N[13]</text>
<text x="561.3" y="166.5">QSH_B_D_N[13]</text>
<text x="188" y="171.6">QSH_A_D_P[6]</text>
<text x="223.5" y="171.6">DP6_0</text>
<text x="280.7" y="171.6">DP26_0</text>
<text x="307.3" y="171.6">QSH_B_D_P[6]</text>
<text x="430.3" y="171.6">QSH_A_D_P[12]</text>
<text x="470.7" y="172.8">QSH_A_D_P[12]</text>
<text x="521" y="172.8">QSH_B_D_P[12]</text>
<text x="561.3" y="171.6">QSH_B_D_P[12]</text>
<text x="188" y="176.7">QSH_A_D_N[6]</text>
<text x="223.5" y="176.7">DP6_1</text>
<text x="280.7" y="176.7">DP26_1</text>
<text x="307.3" y="176.7">QSH_B_D_N[6]</text>
<text x="430.3" y="176.7">QSH_A_D_N[12]</text>
<text x="470.7" y="177.9">QSH_A_D_N[12]</text>
<text x="521" y="177.9">QSH_B_D_N[12]</text>
<text x="561.3" y="176.7">QSH_B_D_N[12]</text>
<text x="188" y="181.7">QSH_A_D_P[7]</text>
<text x="223.5" y="181.7">DP7_0</text>
<text x="280.7" y="181.7">DP27_0</text>
<text x="307.3" y="181.7">QSH_B_D_P[7]</text>
<text x="430.3" y="181.7">QSH_A_D_P[11]</text>
<text x="470.7" y="182.9">QSH_A_D_P[11]</text>
<text x="521" y="182.9">QSH_B_D_P[11]</text>
<text x="561.3" y="181.7">QSH_B_D_P[11]</text>
<text x="188" y="191.9">QSH_A_D_P[8]</text>
<text x="188" y="186.8">QSH_A_D_N[7]</text>
<text x="223.5" y="186.8">DP7_1</text>
<text x="223.5" y="191.9">DP8_0</text>
<text x="280.7" y="186.8">DP27_1</text>
<text x="280.7" y="191.9">DP28_0</text>
<text x="307.3" y="186.8">QSH_B_D_N[7]</text>
<text x="307.3" y="191.9">QSH_B_D_P[8]</text>
<text x="430.3" y="191.9">QSH_A_D_P[10]</text>
<text x="430.3" y="186.8">QSH_A_D_N[11]</text>
<text x="470.7" y="188">QSH_A_D_N[11]</text>
<text x="521" y="188">QSH_B_D_N[11]</text>
<text x="561.3" y="186.8">QSH_B_D_N[11]</text>
<text x="561.3" y="191.9">QSH_B_D_P[10]</text>
<text x="188" y="197">QSH_A_D_N[8]</text>
<text x="223.5" y="197">DP8_1</text>
<text x="280.7" y="197">DP28_1</text>
<text x="307.3" y="197">QSH_B_D_N[8]</text>
<text x="430.3" y="197">QSH_A_D_N[10]</text>
<text x="470.7" y="193.1">QSH_A_D_P[10]</text>
<text x="521" y="193.1">QSH_B_D_P[10]</text>
<text x="561.3" y="197">QSH_B_D_N[10]</text>
<text x="188" y="202.1">QSH_A_D_P[9]</text>
<text x="223.5" y="202.1">DP9_0</text>
<text x="280.7" y="202.1">DP29_0</text>
<text x="307.3" y="202.1">QSH_B_D_P[9]</text>
<text x="431.8" y="202.1">QSH_A_D_P[9]</text>
<text x="470.7" y="198.2">QSH_A_D_N[10]</text>
<text x="470.7" y="203.3">QSH_A_D_P[9]</text>
<text x="521" y="198.2">QSH_B_D_N[10]</text>
<text x="522.5" y="203.3">QSH_B_D_P[9]</text>
<text x="561.3" y="202.1">QSH_B_D_P[9]</text>
<text x="188" y="207.1">QSH_A_D_N[9]</text>
<text x="223.5" y="207.1">DP9_1</text>
<text x="280.7" y="207.1">DP29_1</text>
<text x="307.3" y="207.1">QSH_B_D_N[9]</text>
<text x="431.8" y="207.1">QSH_A_D_N[9]</text>
<text x="470.7" y="208.3">QSH_A_D_N[9]</text>
<text x="522.5" y="208.3">QSH_B_D_N[9]</text>
<text x="561.3" y="207.1">QSH_B_D_N[9]</text>
<text x="431.8" y="212.2">QSH_A_D_P[8]</text>
<text x="470.7" y="213.4">QSH_A_D_P[8]</text>
<text x="522.5" y="213.4">QSH_B_D_P[8]</text>
<text x="561.3" y="212.2">QSH_B_D_P[8]</text>
<text x="186.5" y="217.3">QSH_A_D_P[10]</text>
<text x="223.5" y="217.3">DP10_0</text>
<text x="280.7" y="217.3">DP30_0</text>
<text x="307.3" y="217.3">QSH_B_D_P[10]</text>
<text x="431.8" y="217.3">QSH_A_D_N[8]</text>
<text x="470.7" y="218.5">QSH_A_D_N[8]</text>
<text x="522.5" y="218.5">QSH_B_D_N[8]</text>
<text x="561.3" y="217.3">QSH_B_D_N[8]</text>
<text x="186.5" y="227.5">QSH_A_D_P[11]</text>
<text x="186.5" y="222.4">QSH_A_D_N[10]</text>
<text x="223.5" y="222.4">DP10_1</text>
<text x="223.5" y="227.5">DP11_0</text>
<text x="280.7" y="222.4">DP30_1</text>
<text x="280.7" y="227.5">DP31_0</text>
<text x="307.3" y="222.4">QSH_B_D_N[10]</text>
<text x="307.3" y="227.5">QSH_B_D_P[11]</text>
<text x="431.8" y="227.5">QSH_A_D_N[7]</text>
<text x="431.8" y="222.4">QSH_A_D_P[7]</text>
<text x="470.7" y="223.6">QSH_A_D_P[7]</text>
<text x="522.5" y="223.6">QSH_B_D_P[7]</text>
<text x="561.3" y="227.5">QSH_B_D_N[7]</text>
<text x="561.3" y="222.4">QSH_B_D_P[7]</text>
<text x="186.5" y="232.5">QSH_A_D_N[11]</text>
<text x="223.5" y="232.5">DP11_1</text>
<text x="280.7" y="232.5">DP31_1</text>
<text x="307.3" y="232.5">QSH_B_D_N[11]</text>
<text x="431.8" y="232.5">QSH_A_D_P[6]</text>
<text x="470.7" y="228.7">QSH_A_D_N[7]</text>
<text x="470.7" y="233.7">QSH_A_D_P[6]</text>
<text x="522.5" y="233.7">QSH_B_D_P[6]</text>
<text x="522.5" y="228.7">QSH_B_D_N[7]</text>
<text x="561.3" y="232.5">QSH_B_D_P[6]</text>
<text x="186.5" y="237.6">QSH_A_D_P[12]</text>
<text x="223.5" y="237.6">DP12_0</text>
<text x="280.7" y="237.6">DP32_0</text>
<text x="307.3" y="237.6">QSH_B_D_P[12]</text>
<text x="431.8" y="237.6">QSH_A_D_N[6]</text>
<text x="470.7" y="238.8">QSH_A_D_N[6]</text>
<text x="522.5" y="238.8">QSH_B_D_N[6]</text>
<text x="561.3" y="237.6">QSH_B_D_N[6]</text>
<text x="186.5" y="242.7">QSH_A_D_N[12]</text>
<text x="223.5" y="242.7">DP12_1</text>
<text x="280.7" y="242.7">DP32_1</text>
<text x="307.3" y="242.7">QSH_B_D_N[12]</text>
<text x="431.8" y="242.7">QSH_A_D_P[5]</text>
<text x="470.7" y="243.9">QSH_A_D_P[5]</text>
<text x="522.5" y="243.9">QSH_B_D_P[5]</text>
<text x="561.3" y="242.7">QSH_B_D_P[5]</text>
<text x="186.5" y="247.8">QSH_A_D_P[13]</text>
<text x="223.5" y="247.8">DP13_0</text>
<text x="280.7" y="247.8">DP33_0</text>
<text x="307.3" y="247.8">QSH_B_D_P[13]</text>
<text x="431.8" y="247.8">QSH_A_D_N[5]</text>
<text x="470.7" y="249">QSH_A_D_N[5]</text>
<text x="522.5" y="249">QSH_B_D_N[5]</text>
<text x="561.3" y="247.8">QSH_B_D_N[5]</text>
<text x="186.5" y="257.9">QSH_A_D_P[14]</text>
<text x="186.5" y="252.9">QSH_A_D_N[13]</text>
<text x="223.5" y="252.9">DP13_1</text>
<text x="223.5" y="257.9">DP14_0</text>
<text x="280.7" y="252.9">DP33_1</text>
<text x="280.7" y="257.9">DP34_0</text>
<text x="307.3" y="252.9">QSH_B_D_N[13]</text>
<text x="307.3" y="257.9">QSH_B_D_P[14]</text>
<text x="431.8" y="257.9">QSH_A_D_N[4]</text>
<text x="431.8" y="252.9">QSH_A_D_P[4]</text>
<text x="470.7" y="254.1">QSH_A_D_P[4]</text>
<text x="522.5" y="254.1">QSH_B_D_P[4]</text>
<text x="561.3" y="257.9">QSH_B_D_N[4]</text>
<text x="561.3" y="252.9">QSH_B_D_P[4]</text>
<text x="186.5" y="263">QSH_A_D_N[14]</text>
<text x="223.5" y="263">DP14_1</text>
<text x="280.7" y="263">DP34_1</text>
<text x="307.3" y="263">QSH_B_D_N[14]</text>
<text x="431.8" y="263">QSH_A_D_P[3]</text>
<text x="470.7" y="259.1">QSH_A_D_N[4]</text>
<text x="522.5" y="259.1">QSH_B_D_N[4]</text>
<text x="561.3" y="263">QSH_B_D_P[3]</text>
<text x="186.5" y="268.1">QSH_A_D_P[15]</text>
<text x="223.5" y="268.1">DP15_0</text>
<text x="280.7" y="268.1">DP35_0</text>
<text x="307.3" y="268.1">QSH_B_D_P[15]</text>
<text x="431.8" y="268.1">QSH_A_D_N[3]</text>
<text x="470.7" y="264.2">QSH_A_D_P[3]</text>
<text x="470.7" y="269.3">QSH_A_D_N[3]</text>
<text x="522.5" y="264.2">QSH_B_D_P[3]</text>
<text x="522.5" y="269.3">QSH_B_D_N[3]</text>
<text x="561.3" y="268.1">QSH_B_D_N[3]</text>
<text x="186.5" y="273.2">QSH_A_D_N[15]</text>
<text x="223.5" y="273.2">DP15_1</text>
<text x="280.7" y="273.2">DP35_1</text>
<text x="307.3" y="273.2">QSH_B_D_N[15]</text>
<text x="431.8" y="273.2">QSH_A_D_P[2]</text>
<text x="470.7" y="274.4">QSH_A_D_P[2]</text>
<text x="522.5" y="274.4">QSH_B_D_P[2]</text>
<text x="561.3" y="273.2">QSH_B_D_P[2]</text>
<text x="186.5" y="278.3">QSH_A_D_P[16]</text>
<text x="223.5" y="278.3">DP16_0</text>
<text x="280.7" y="278.3">DP36_0</text>
<text x="307.3" y="278.3">QSH_B_D_P[16]</text>
<text x="431.8" y="278.3">QSH_A_D_N[2]</text>
<text x="470.7" y="279.5">QSH_A_D_N[2]</text>
<text x="522.5" y="279.5">QSH_B_D_N[2]</text>
<text x="561.3" y="278.3">QSH_B_D_N[2]</text>
<text x="186.5" y="283.3">QSH_A_D_N[16]</text>
<text x="223.5" y="283.3">DP16_1</text>
<text x="280.7" y="283.3">DP36_1</text>
<text x="307.3" y="283.3">QSH_B_D_N[16]</text>
<text x="431.8" y="283.3">QSH_A_D_P[1]</text>
<text x="470.7" y="284.5">QSH_A_D_P[1]</text>
<text x="522.5" y="284.5">QSH_B_D_P[1]</text>
<text x="561.3" y="283.3">QSH_B_D_P[1]</text>
<text x="186.5" y="288.4">QSH_A_D_P[17]</text>
<text x="186.5" y="293.5">QSH_A_D_N[17]</text>
<text x="223.5" y="288.4">DP17_0</text>
<text x="223.5" y="293.5">DP17_1</text>
<text x="280.7" y="288.4">DP37_0</text>
<text x="280.7" y="293.5">DP37_1</text>
<text x="307.3" y="288.4">QSH_B_D_P[17]</text>
<text x="307.3" y="293.5">QSH_B_D_N[17]</text>
<text x="431.8" y="293.5">QSH_A_D_P[0]</text>
<text x="431.8" y="288.4">QSH_A_D_N[1]</text>
<text x="470.7" y="289.6">QSH_A_D_N[1]</text>
<text x="522.5" y="289.6">QSH_B_D_N[1]</text>
<text x="561.3" y="288.4">QSH_B_D_N[1]</text>
<text x="561.3" y="293.5">QSH_B_D_P[0]</text>
<text x="186.5" y="298.6">QSH_A_D_P[18]</text>
<text x="223.5" y="298.6">DP18_0</text>
<text x="280.7" y="298.6">DP38_0</text>
<text x="307.3" y="298.6">QSH_B_D_P[18]</text>
<text x="431.8" y="298.6">QSH_A_D_N[0]</text>
<text x="470.7" y="294.7">QSH_A_D_P[0]</text>
<text x="470.7" y="299.8">QSH_A_D_N[0]</text>
<text x="522.5" y="294.7">QSH_B_D_P[0]</text>
<text x="522.5" y="299.8">QSH_B_D_N[0]</text>
<text x="561.3" y="298.6">QSH_B_D_N[0]</text>
<text x="186.5" y="303.7">QSH_A_D_N[18]</text>
<text x="223.5" y="303.7">DP18_1</text>
<text x="280.7" y="303.7">DP38_1</text>
<text x="307.3" y="303.7">QSH_B_D_N[18]</text>
<text x="189.4" y="308.7">QSH_A_CLK_P</text>
<text x="223.5" y="308.7">DP19_0</text>
<text x="280.7" y="308.7">DP39_0</text>
<text x="307.3" y="308.7">QSH_B_CLK_P</text>
<text x="433.3" y="308.7">QSH_A_CLK_P</text>
<text x="475.7" y="309.9">QSH_A_CLK_P</text>
<text x="518.9" y="309.9">QSH_B_CLK_P</text>
<text x="561.3" y="308.7">QSH_B_CLK_P</text>
<text x="189.4" y="313.8">QSH_A_CLK_N</text>
<text x="223.5" y="313.8">DP19_1</text>
<text x="280.7" y="313.8">DP39_1</text>
<text x="307.3" y="313.8">QSH_B_CLK_N</text>
<text x="433.3" y="313.8">QSH_A_CLK_N</text>
<text x="475.7" y="315">QSH_A_CLK_N</text>
<text x="518.9" y="315">QSH_B_CLK_N</text>
<text x="561.3" y="313.8">QSH_B_CLK_N</text>
<text x="442.2" y="324">VRP_5</text>
<text x="561.3" y="324">VRP_6</text>
<text x="233.2" y="324.5" transform="rotate(-90 233.2 324.5)">GND1</text>
<text x="238.3" y="324.5" transform="rotate(-90 238.3 324.5)">GND2</text>
<text x="243.3" y="324.5" transform="rotate(-90 243.3 324.5)">GND3</text>
<text x="248.4" y="324.5" transform="rotate(-90 248.4 324.5)">GND4</text>
<text x="253.5" y="324.5" transform="rotate(-90 253.5 324.5)">GND5</text>
<text x="258.6" y="324.5" transform="rotate(-90 258.6 324.5)">GND6</text>
<text x="263.7" y="324.5" transform="rotate(-90 263.7 324.5)">GND7</text>
<text x="268.7" y="324.5" transform="rotate(-90 268.7 324.5)">GND8</text>
<text x="276.4" y="324.5" transform="rotate(-90 276.4 324.5)">MNT1</text>
<text x="281.4" y="324.5" transform="rotate(-90 281.4 324.5)">MNT2</text>
<text x="442.2" y="329.1">VRN_5</text>
<text x="470.7" y="325.2">VRP_5</text>
<text x="532.8" y="325.2">VRP_6</text>
<text x="561.3" y="329.1">VRN_6</text>
<text x="470.7" y="330.3">VRN_5</text>
<text x="532.8" y="330.3">VRN_6</text>
<text x="470.7" y="340.4">2V5_5</text>
<text x="529.9" y="340.4">2V5_6_2</text>
<text x="470.7" y="345.5">2V5_5_1</text>
<text x="529.9" y="345.5">2V5_6_1</text>
<text x="470.7" y="350.6">2V5_5_2</text>
<text x="532.8" y="350.6">2V5_6</text>
</g>
<g font-size="1.8" fill="#400040">
<text x="383.5" y="320.3">R?</text>
<text x="617.2" y="320.3">R?</text>
<text x="383.5" y="327.9">R?</text>
<text x="383.5" y="324.1">100R</text>
<text x="617.2" y="324.1">100R</text>
<text x="617.2" y="327.9">R?</text>
<text x="383.5" y="331.7">100R</text>
<text x="617.2" y="331.7">100R</text>
<text x="406.4" y="357.1">C?</text>
<text x="424.2" y="357.1">C?</text>
<text x="442" y="357.1">C?</text>
<text x="569" y="357.1">C?</text>
<text x="586.7" y="357.1">C?</text>
<text x="604.5" y="357.1">C?</text>
<text x="406.4" y="362.2">100NF</text>
<text x="406.4" y="364.8">10V</text>
<text x="424.2" y="364.8">10V</text>
<text x="424.2" y="362.2">100NF</text>
<text x="442" y="362.2">100NF</text>
<text x="442" y="364.8">10V</text>
<text x="569" y="362.2">100NF</text>
<text x="569" y="364.8">10V</text>
<text x="586.7" y="364.8">10V</text>
<text x="586.7" y="362.2">100NF</text>
<text x="604.5" y="362.2">100NF</text>
<text x="604.5" y="364.8">10V</text>
</g>
</svg>
